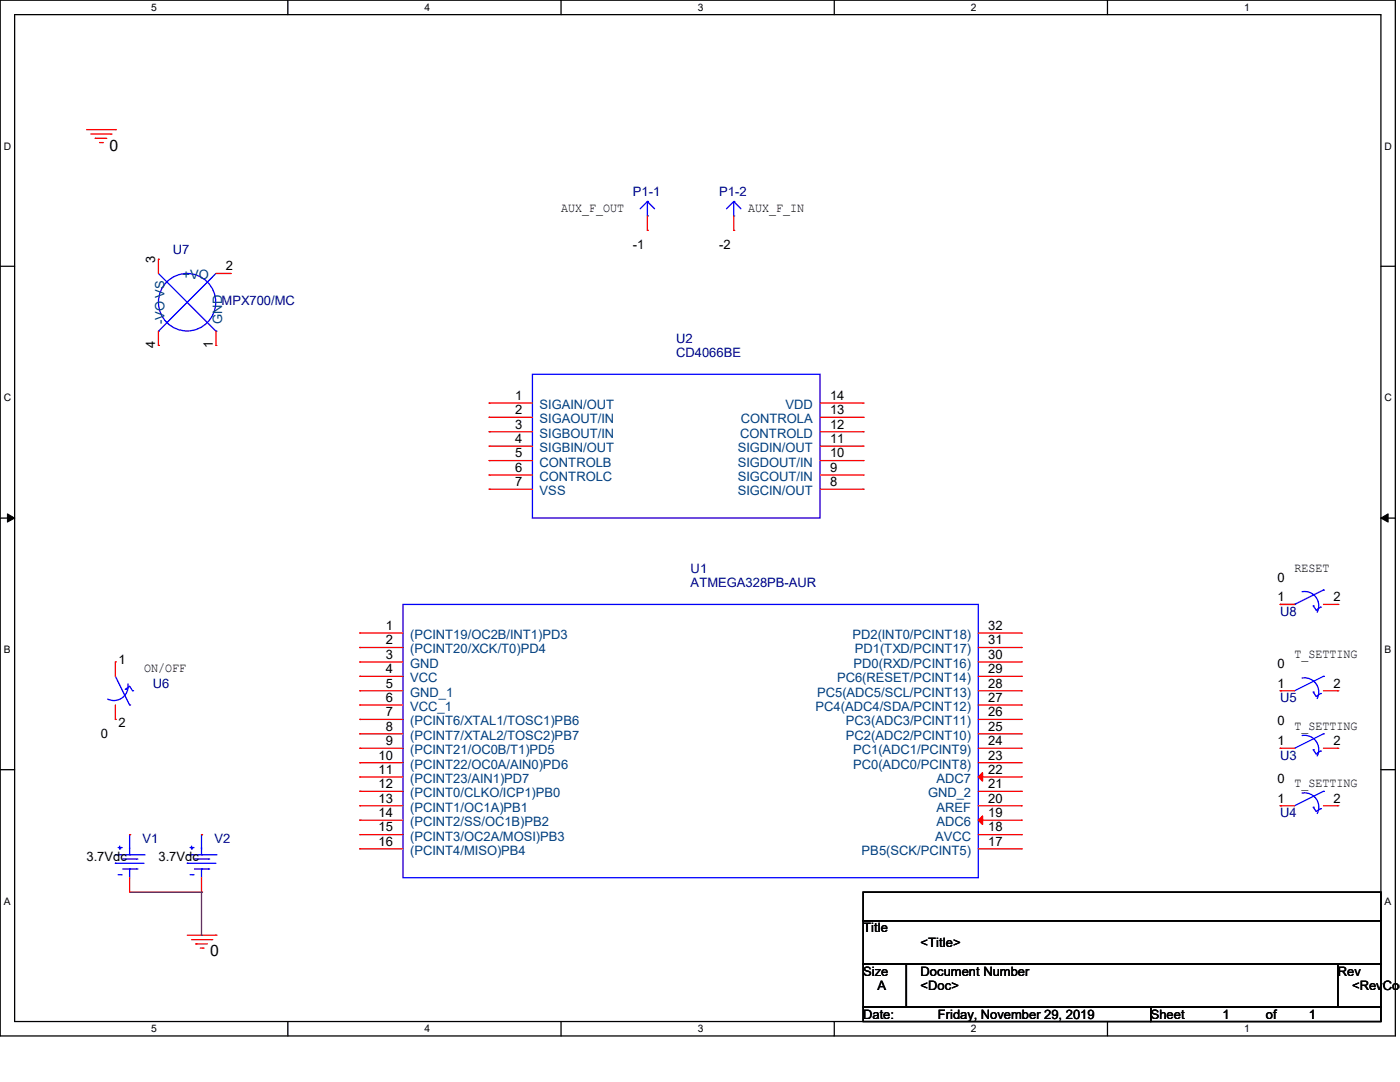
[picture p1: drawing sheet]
<svg xmlns="http://www.w3.org/2000/svg" width="279mm" height="216mm" viewBox="0 0 279 216" stroke-linecap="round" stroke-linejoin="round" font-family="sans-serif">
<path d="M0 0h278.5v206.7h-278.5zM2.9 2.9h272.7v200.9h-272.7z" fill="none" stroke="#000" stroke-width=".25"/>
<g fill="#fff">
<path d="M30.2 .3h1.1v2.3h-1.1z"/>
<path d="M30.2 204.1h1.1v2.3h-1.1z"/>
</g>
<path d="M57.4 0v2.9M57.4 203.8v2.9" fill="none" stroke="#000" stroke-width=".25"/>
<g fill="#fff">
<path d="M84.7 .3h1.1v2.3h-1.1z"/>
<path d="M84.7 204.1h1.1v2.3h-1.1z"/>
</g>
<path d="M112 0v2.9M112 203.8v2.9" fill="none" stroke="#000" stroke-width=".25"/>
<g fill="#fff">
<path d="M139.2 .3h1.1v2.3h-1.1z"/>
<path d="M139.2 204.1h1.1v2.3h-1.1z"/>
</g>
<path d="M166.5 0v2.9M166.5 203.8v2.9" fill="none" stroke="#000" stroke-width=".25"/>
<g fill="#fff">
<path d="M193.8 .3h1.1v2.3h-1.1z"/>
<path d="M193.8 204.1h1.1v2.3h-1.1z"/>
</g>
<path d="M221 0v2.9M221 203.8v2.9" fill="none" stroke="#000" stroke-width=".25"/>
<g fill="#fff">
<path d="M248.3 .3h1.1v2.3h-1.1z"/>
<path d="M248.3 204.1h1.1v2.3h-1.1z"/>
<path d="M.8 28h1.4v2.3h-1.4z"/>
<path d="M276.3 28h1.4v2.3h-1.4z"/>
<path d="M.8 78.2h1.4v2.3h-1.4z"/>
<path d="M276.3 78.2h1.4v2.3h-1.4z"/>
</g>
<path d="M0 53.1h2.9M275.6 53.1h2.9" fill="none" stroke="#000" stroke-width=".25"/>
<g fill="#fff">
<path d="M.8 128.5h1.3v2.2h-1.3z"/>
<path d="M276.3 128.5h1.3v2.2h-1.3z"/>
</g>
<path d="M0 103.4h2.9M275.6 103.4h2.9" fill="none" stroke="#000" stroke-width=".25"/>
<path d="M1.5 102.5l1.4 .9-1.4 .8zM275.6 103.4l1.4-.9v1.7z" fill="#000" stroke="#000" stroke-width=".2"/>
<g fill="#fff">
<path d="M.8 178.7h1.3v2.2h-1.3z"/>
<path d="M276.3 178.7h1.3v2.2h-1.3z"/>
</g>
<path d="M255.5 120.6h2.9M258.4 120.6h.1M0 153.6h2.9M275.6 153.6h2.9M172.3 178h103.3v5.7h-103.3zM172.3 183.7h103.3v8.7h-103.3zM172.3 192.4h8.6v8.6h-8.6zM180.9 192.4h86.1v8.6h-86.1zM267 192.4h8.6v8.6h-8.6zM172.3 201h57.4v2.8h-57.4zM229.7 201h45.9v2.8h-45.9z" fill="none" stroke="#000" stroke-width=".25"/>
<g fill="none" stroke="#f00" stroke-width=".25">
<path d="M17.3 25.9h5.7M18.1 26.8h4M19 27.6h.1M19 27.6h2.3M19.9 28.4h.5M20.4 28.4h.1M22.1 26.8h.1M23 25.9h.1M31.6 51.7h.1M31.6 51.7v2.9M43.1 54.6h2.9M46 54.6h.1"/>
<path d="M129.2 46h.1M129.2 43.1v2.9M146.4 46h.1M146.4 43.1v2.9M31.6 68.9h.1M31.6 66.1v2.8M43.1 68.9h.1M43.1 66.1v2.8M97.6 80.4h.1M97.6 83.3h.1M97.6 86.1h.1M97.6 89h.1"/>
<path d="M97.6 91.9h.1M97.6 94.8h.1M97.6 97.6h.1M97.6 80.4h8.7M97.6 83.3h8.7M97.6 86.1h8.7M97.6 89h8.7M97.6 91.9h8.7M97.6 94.8h8.7M97.6 97.6h8.7M163.7 80.4h8.6M163.7 83.3h8.6"/>
<path d="M163.7 86.1h8.6M163.7 89h8.6M163.7 91.9h8.6M163.7 94.8h8.6M163.7 97.6h8.6M172.3 97.6h.1M172.3 94.8h.1M172.3 91.9h.1M172.3 89h.1M172.3 86.1h.1M172.3 83.3h.1M172.3 80.4h.1"/>
<path d="M23 132.1h.1M23 132.1v2.9M71.8 126.3h.1M71.8 129.2h.1M71.8 132.1h.1M71.8 135h.1M71.8 137.8h.1M71.8 126.3h8.6M71.8 129.2h8.6M71.8 132.1h8.6M71.8 135h8.6M71.8 137.8h8.6"/>
<path d="M195.2 126.3h8.6M195.2 129.2h8.6M195.2 132.1h8.6M195.2 135h8.6M195.2 137.8h8.6M203.8 137.8h.1M203.8 135h.1M203.8 132.1h.1M203.8 129.2h.1M203.8 126.3h.1M255.5 120.6h.1M255.5 137.8h.1"/>
<path d="M255.5 137.8h2.9M255.5 120.6h2.9M264.1 137.8h2.9M264.1 120.6h2.9M267 120.6h.1M267 137.8h.1M23 143.6h.1M23 140.7v2.9M71.8 140.7h.1M71.8 143.6h.1M71.8 146.4h.1M71.8 149.3h.1"/>
<path d="M71.8 152.2h.1M71.8 155h.1M71.8 157.9h.1M71.8 140.7h8.6M71.8 143.6h8.6M71.8 146.4h8.6M71.8 149.3h8.6M71.8 152.2h8.6M71.8 155h8.6M71.8 157.9h8.6M195.2 140.7h8.6M195.2 143.6h8.6"/>
<path d="M195.2 146.4h8.6M195.2 149.3h8.6M195.2 152.2h8.6M195.2 155h8.6M195.2 157.9h8.6M203.8 157.9h.1M203.8 155h.1M203.8 152.2h.1M203.8 149.3h.1M203.8 146.4h.1M203.8 143.6h.1M203.8 140.7h.1"/>
<path d="M255.5 149.3h.1M255.5 149.3h2.9M264.1 149.3h2.9M267 149.3h.1M25.9 166.5h.1M25.9 178h.1M25.9 175.1v2.9M40.2 166.5h.1M40.2 178h.1M40.2 175.1v2.9M71.8 160.8h.1M71.8 163.7h.1"/>
<path d="M71.8 166.5h.1M71.8 169.4h.1M71.8 160.8h8.6M71.8 163.7h8.6M71.8 166.5h8.6M71.8 169.4h8.6M195.2 160.8h8.6M195.2 163.7h8.6M195.2 166.5h8.6M195.2 169.4h8.6M203.8 169.4h.1M203.8 166.5h.1"/>
<path d="M203.8 163.7h.1M203.8 160.8h.1M255.5 160.8h.1M255.5 160.8h2.9M264.1 160.8h2.9M267 160.8h.1M37.4 186.6h5.7M38.2 187.5h4M39.1 188.3h.1M39.1 188.3h2.3M40 189.2h.5M40.5 189.2h.1"/>
<path d="M42.2 187.5h.1M43.1 186.6h.1"/>
</g>
<g fill="none" stroke="#00f" stroke-width=".25">
<path d="M31.6 54.6l11.5 11.5M43.1 54.6l-11.5 11.5M129.2 40.2h.1M129.2 43.1h.1M129.2 40.2l1.4 1.5M129.2 40.2l-1.4 1.5M129.2 40.2v2.9M146.4 40.2h.1M146.4 43.1h.1M146.4 40.2l1.5 1.5M146.4 40.2l-1.4 1.5M146.4 40.2v2.9"/>
<path d="M31.6 66.1h.1M43.1 66.1h.1M106.3 74.7h57.4v28.7h-57.4zM259.9 118.1a2.83 2.83 0 0 1 2.7 1.1 2.83 2.83 0 0 1 .3 2.9M264.1 117.7h.1M264.1 117.7l-5.7 2.9M23 135l2.9 5.7M25 137.5h.1M25 137.5l.9-.6 .6 .9M25.5 136.5a2.86 2.86 0 0 1-4 3M26.5 137.8h.1M80.4 120.6h114.8v54.5h-114.8z"/>
<path d="M259.9 135.3a2.83 2.83 0 0 1 2.7 1.1 2.83 2.83 0 0 1 .3 3M262.1 120.9h.1M262.1 138.1h.1M262.1 120.9l.6 .9 .8-.6M262.1 138.1l.6 .9 .8-.6M263.5 121.2h.1M263.5 138.4h.1M264.1 135h.1M264.1 135l-5.7 2.8M25.9 140.7h.1M259.9 146.8a2.83 2.83 0 0 1 2.7 1.1 2.83 2.83 0 0 1 .3 2.9M259.9 158.2a2.83 2.83 0 0 1 2.7 1.2 2.83 2.83 0 0 1 .3 2.9"/>
<path d="M262.1 149.6h.1M262.1 149.6l.6 .9 .8-.6M263.5 149.9h.1M264.1 157.9h.1M264.1 146.4h.1M264.1 157.9l-5.7 2.9M264.1 146.4l-5.7 2.9M23 172.3h.1M23 172.3h5.7M23 170.6h5.7M23.6 169.1h.6M23.6 174.5h.6"/>
<path d="M23.9 169.4h.1M23.9 168.8v.6M24.2 169.1h.1M24.2 174.5h.1M24.5 171.4h2.8M24.5 173.4h2.8M25.9 170.6h.1M25.9 173.4h.1M25.9 166.5h.1M25.9 166.5v4.1M25.9 173.4v1.7M27.3 171.4h.1"/>
<path d="M27.3 173.4h.1M28.7 170.6h.1M37.4 172.3h.1M37.4 172.3h5.7M37.4 170.6h5.7M37.9 169.1h.6M37.9 174.5h.6M38.2 169.4h.1M38.2 168.8v.6M38.5 169.1h.1M38.5 174.5h.1M38.8 171.4h2.9"/>
<path d="M38.8 173.4h2.9M40.2 170.6h.1M40.2 173.4h.1M40.2 166.5h.1M40.2 166.5v4.1M40.2 173.4v1.7M41.7 171.4h.1M41.7 173.4h.1M43.1 170.6h.1M262.1 161.1h.1M262.1 161.1l.6 .8 .8-.5M263.5 161.4h.1"/>
<circle cx="37.3" cy="60.3" r="5.7"/>
</g>
<g fill="#f00" stroke="#f00" stroke-width=".25">
<path d="M196.1 162.8v1.7l-.9-.8z"/>
<path d="M195.2 155l.9-.8v1.7z"/>
</g>
<path d="M25.9 178h14.3M40.2 178h.1M40.2 178v8.6M40.2 186.6h.1" fill="none" stroke="#800040" stroke-width=".25"/>
<g font-size="3.1">
<text x="21.8" y="30.1">0</text>
<text x="42" y="190.8">0</text>
</g>
<g font-size="2.6" fill="#000080">
<text x="126.3" y="39.1">P1-1</text>
<text x="143.6" y="39.1">P1-2</text>
<text x="34.5" y="50.6">U7</text>
<text x="44.2" y="60.9">MPX700/MC</text>
<text x="135" y="68.4">U2</text>
<text x="135" y="71.2">CD4066BE</text>
<text x="137.8" y="114.3">U1</text>
<text x="137.8" y="117.2">ATMEGA328PB-AUR</text>
<text x="255.5" y="122.9">U8</text>
<text x="30.5" y="137.3">U6</text>
<text x="255.5" y="140.2">U5</text>
<text x="255.5" y="151.6">U3</text>
<text x="255.5" y="163.1">U4</text>
<text x="28.4" y="168.3">V1</text>
<text x="42.8" y="168.3">V2</text>
</g>
<g font-size="2.6">
<text x="112" y="42.3">AUX_F_OUT</text>
<text x="149.3" y="42.3">AUX_F_IN</text>
<text x="31" y="52.6" transform="rotate(-90 31 52.6)">3</text>
<text x="45.1" y="53.9">2</text>
<text x="126.3" y="49.7">-1</text>
<text x="143.6" y="49.7">-2</text>
<text x="31" y="69.5" transform="rotate(-90 31 69.5)">4</text>
<text x="42.5" y="69.5" transform="rotate(-90 42.5 69.5)">1</text>
<text x="102.8" y="79.8">1</text>
<text x="102.8" y="82.6">2</text>
<text x="165.6" y="82.6">13</text>
<text x="165.6" y="79.8">14</text>
<text x="102.8" y="85.5">3</text>
<text x="102.8" y="88.4">4</text>
<text x="165.6" y="88.4">11</text>
<text x="165.6" y="85.5">12</text>
<text x="102.8" y="91.3">5</text>
<text x="102.8" y="94.1">6</text>
<text x="165.6" y="94.1">9</text>
<text x="165.6" y="91.3">10</text>
<text x="102.8" y="97">7</text>
<text x="165.6" y="97">8</text>
<text x="254.9" y="116">0</text>
<text x="254.9" y="120">1</text>
<text x="258.4" y="114">RESET</text>
<text x="266.1" y="120">2</text>
<text x="77" y="125.7">1</text>
<text x="197.2" y="125.7">32</text>
<text x="77" y="128.6">2</text>
<text x="77" y="131.4">3</text>
<text x="197.2" y="131.4">30</text>
<text x="197.2" y="128.6">31</text>
<text x="258.4" y="131.3">T_SETTING</text>
<text x="23.7" y="132.4">1</text>
<text x="28.7" y="134.2">ON/OFF</text>
<text x="77" y="134.3">4</text>
<text x="77" y="137.2">5</text>
<text x="197.2" y="137.2">28</text>
<text x="197.2" y="134.3">29</text>
<text x="254.9" y="133.3">0</text>
<text x="254.9" y="137.2">1</text>
<text x="266.1" y="137.2">2</text>
<text x="77" y="140">6</text>
<text x="77" y="142.9">7</text>
<text x="197.2" y="142.9">26</text>
<text x="197.2" y="140">27</text>
<text x="20.2" y="147.3">0</text>
<text x="23.7" y="145">2</text>
<text x="77" y="145.8">8</text>
<text x="77" y="148.7">9</text>
<text x="197.2" y="148.7">24</text>
<text x="197.2" y="145.8">25</text>
<text x="254.9" y="144.7">0</text>
<text x="254.9" y="148.7">1</text>
<text x="258.4" y="145.6">T_SETTING</text>
<text x="266.1" y="148.7">2</text>
<text x="75.6" y="151.6">10</text>
<text x="75.6" y="154.4">11</text>
<text x="197.2" y="154.4">22</text>
<text x="197.2" y="151.6">23</text>
<text x="75.6" y="157.3">12</text>
<text x="75.6" y="160.1">13</text>
<text x="197.2" y="160.1">20</text>
<text x="197.2" y="157.3">21</text>
<text x="254.9" y="156.2">0</text>
<text x="254.9" y="160.1">1</text>
<text x="258.4" y="157.1">T_SETTING</text>
<text x="266.1" y="160.1">2</text>
<text x="75.6" y="163">14</text>
<text x="75.6" y="165.9">15</text>
<text x="197.2" y="165.9">18</text>
<text x="197.2" y="163">19</text>
<text x="17.3" y="171.7">3.7Vdc</text>
<text x="31.6" y="171.7">3.7Vdc</text>
<text x="75.6" y="168.7">16</text>
<text x="197.2" y="168.7">17</text>
<text x="172.3" y="186.1">Title</text>
<text x="183.7" y="188.9">&lt;Title&gt;</text>
<text x="172.3" y="194.7">Size</text>
<text x="175.1" y="197.6">A</text>
<text x="183.7" y="194.7">Document Number</text>
<text x="183.7" y="197.6">&lt;Doc&gt;</text>
<text x="267" y="194.7">Rev</text>
<text x="269.8" y="197.6">&lt;RevCod</text>
<text x="172.3" y="203.3">Date:</text>
<text x="187.2" y="203.3">Friday, November 29, 2019</text>
<text x="229.7" y="203.3">Sheet</text>
<text x="244" y="203.3">1</text>
<text x="252.6" y="203.3">of</text>
<text x="261.2" y="203.3">1</text>
</g>
<g font-size="2.6" fill="#004080">
<text x="36.4" y="55.8">+VO</text>
<text x="32.9" y="64.6" transform="rotate(-90 32.9 64.6)">-VO VS</text>
<text x="44.3" y="64.6" transform="rotate(-90 44.3 64.6)">GND</text>
<text x="107.7" y="81.6">SIGAIN/OUT</text>
<text x="156.8" y="81.6">VDD</text>
<text x="107.7" y="84.5">SIGAOUT/IN</text>
<text x="107.7" y="87.3">SIGBOUT/IN</text>
<text x="147.7" y="87.3">CONTROLD</text>
<text x="147.9" y="84.5">CONTROLA</text>
<text x="107.7" y="90.2">SIGBIN/OUT</text>
<text x="107.7" y="93.1">CONTROLB</text>
<text x="107.7" y="96">CONTROLC</text>
<text x="147.2" y="96">SIGCOUT/IN</text>
<text x="147.2" y="93.1">SIGDOUT/IN</text>
<text x="147.2" y="90.2">SIGDIN/OUT</text>
<text x="107.7" y="98.8">VSS</text>
<text x="147.2" y="98.8">SIGCIN/OUT</text>
<text x="81.9" y="127.5">(PCINT19/OC2B/INT1)PD3</text>
<text x="81.9" y="130.4">(PCINT20/XCK/T0)PD4</text>
<text x="170.1" y="127.5">PD2(INT0/PCINT18)</text>
<text x="170.6" y="130.4">PD1(TXD/PCINT17)</text>
<text x="81.9" y="133.3">GND</text>
<text x="81.9" y="136.1">VCC</text>
<text x="167" y="136.1">PC6(RESET/PCINT14)</text>
<text x="170.3" y="133.3">PD0(RXD/PCINT16)</text>
<text x="81.9" y="139">GND_1</text>
<text x="81.9" y="141.9">VCC_1</text>
<text x="162.8" y="141.9">PC4(ADC4/SDA/PCINT12)</text>
<text x="163.1" y="139">PC5(ADC5/SCL/PCINT13)</text>
<text x="81.9" y="144.7">(PCINT6/XTAL1/TOSC1)PB6</text>
<text x="81.9" y="147.6">(PCINT7/XTAL2/TOSC2)PB7</text>
<text x="168.8" y="147.6">PC2(ADC2/PCINT10)</text>
<text x="168.8" y="144.7">PC3(ADC3/PCINT11)</text>
<text x="81.9" y="150.5">(PCINT21/OC0B/T1)PD5</text>
<text x="81.9" y="153.4">(PCINT22/OC0A/AIN0)PD6</text>
<text x="170.3" y="153.4">PC0(ADC0/PCINT8)</text>
<text x="170.3" y="150.5">PC1(ADC1/PCINT9)</text>
<text x="81.9" y="156.2">(PCINT23/AIN1)PD7</text>
<text x="81.9" y="159.1">(PCINT0/CLKO/ICP1)PB0</text>
<text x="81.9" y="162">(PCINT1/OC1A)PB1</text>
<text x="185.2" y="159.1">GND_2</text>
<text x="186.9" y="162">AREF</text>
<text x="186.9" y="156.2">ADC7</text>
<text x="81.9" y="164.8">(PCINT2/SS/OC1B)PB2</text>
<text x="81.9" y="167.7">(PCINT3/OC2A/MOSI)PB3</text>
<text x="186.6" y="167.7">AVCC</text>
<text x="186.9" y="164.8">ADC6</text>
<text x="81.9" y="170.6">(PCINT4/MISO)PB4</text>
<text x="172" y="170.6">PB5(SCK/PCINT5)</text>
</g>
<g font-size="2.1">
<text x="30.2" y="2.2">5</text>
<text x="84.7" y="2.2">4</text>
<text x="139.2" y="2.2">3</text>
<text x="193.8" y="2.2">2</text>
<text x="248.3" y="2.2">1</text>
<text x=".8" y="29.8">D</text>
<text x="276.3" y="29.8">D</text>
<text x=".8" y="80.1">C</text>
<text x="276.3" y="80.1">C</text>
<text x=".8" y="130.3">B</text>
<text x="276.3" y="130.3">B</text>
<text x=".8" y="180.5">A</text>
<text x="276.3" y="180.5">A</text>
<text x="30.2" y="206">5</text>
<text x="84.7" y="206">4</text>
<text x="139.2" y="206">3</text>
<text x="193.8" y="206">2</text>
<text x="248.3" y="206">1</text>
</g>
</svg>
